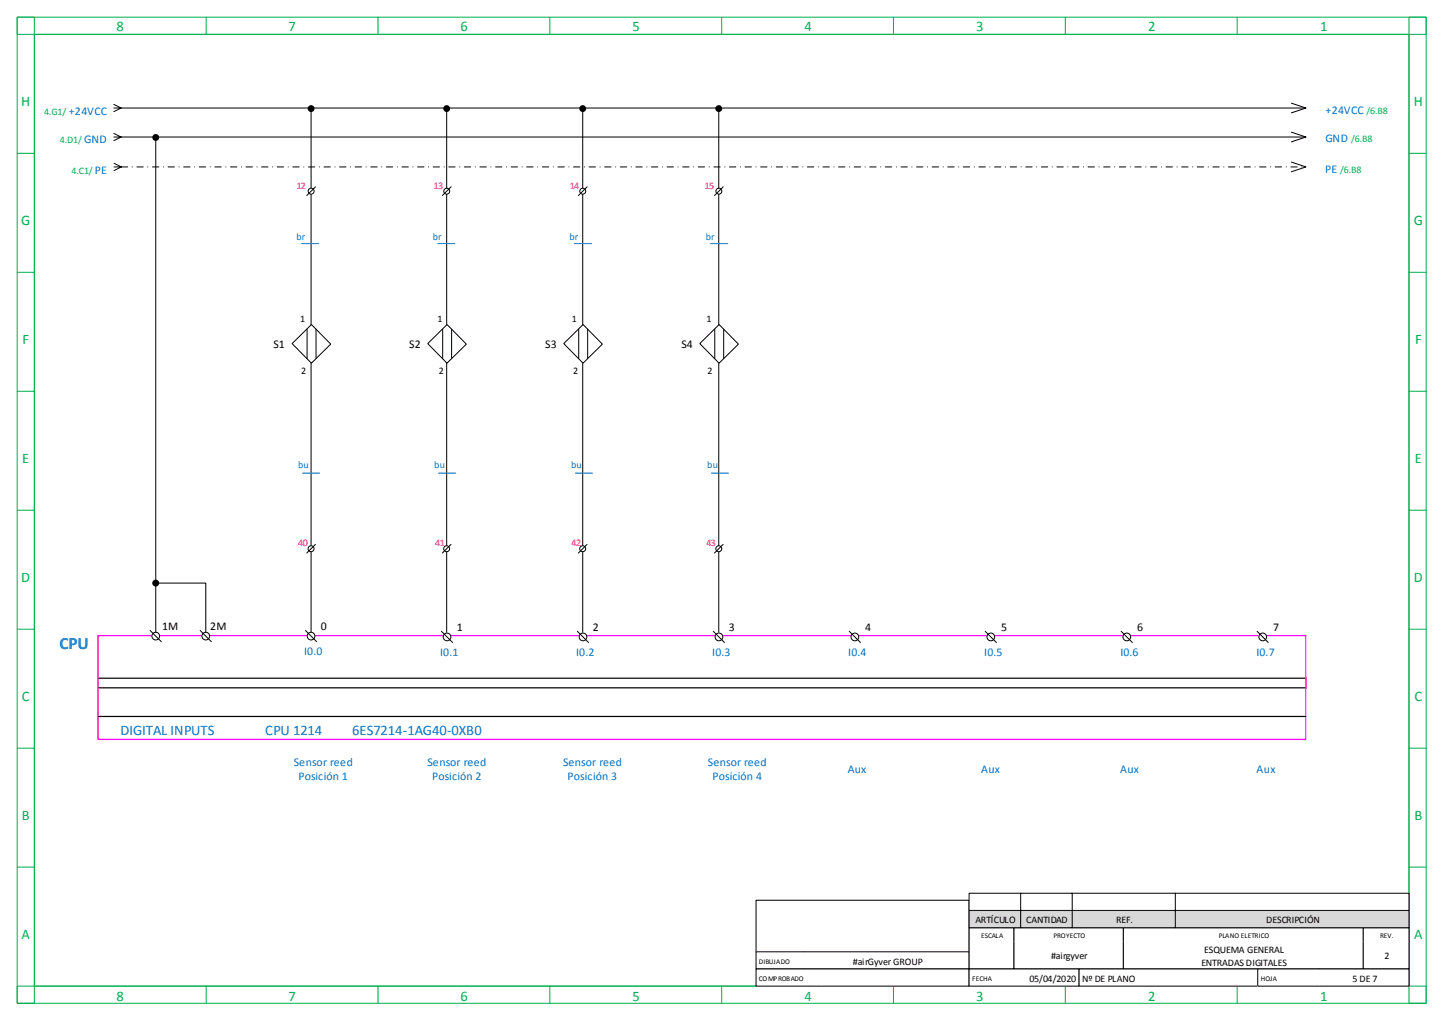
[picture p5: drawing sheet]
<svg xmlns="http://www.w3.org/2000/svg" width="420mm" height="297mm" viewBox="0 0 420 297" stroke-linecap="round" stroke-linejoin="round" font-family="sans-serif">
<path d="M90.5 31.3v152.7M130 31.3v152.7M169.6 31.3v152.7M209.1 31.3v152.7" fill="none" stroke="#000" stroke-width=".29"/>
<g fill="none" stroke="#00b050" stroke-width=".29">
<path d="M5 5h5v287h-5zM5 5h410v5h-410zM10 10h400v277h-400zM60 5v5M110 5v5M160 5v5M210 5v5M260 5v5M310 5v5M360 5v5M410 5h5v287h-5zM5 44.6h5"/>
<path d="M410 44.6h5M5 79.3h5M410 79.3h5M5 113.9h5M410 113.9h5M5 148.5h5M410 148.5h5M5 183.1h5M410 183.1h5M5 217.7h5M410 217.7h5M5 252.4h5"/>
<path d="M410 252.4h5M5 287h410v5h-410zM60 287v5M110 287v5M160 287v5M210 287v5M260 287v5M310 287v5M360 287v5"/>
</g>
<path d="M220 262h62v15h-62z" fill-rule="evenodd" fill="#fff"/>
<path d="M220 262h62v15h-62z" fill="none" stroke="#000" stroke-width=".29"/>
<path d="M220 277h14.2v5h-14.2z" fill-rule="evenodd" fill="#fff"/>
<path d="M234.2 277h-14.2v5h14.2" fill="none" stroke="#000" stroke-width=".29"/>
<path d="M234.2 277h47.8v5h-47.8z" fill-rule="evenodd" fill="#fff"/>
<path d="M234.2 277h47.8v5h-47.8" fill="none" stroke="#000" stroke-width=".29"/>
<path d="M220 282h19v5h-19z" fill-rule="evenodd" fill="#fff"/>
<path d="M239 282h-19v5h19" fill="none" stroke="#000" stroke-width=".29"/>
<path d="M282 270h13.1v4h-13.1z" fill-rule="evenodd" fill="#fff"/>
<path d="M282 274v-4h13.1v4" fill="none" stroke="#000" stroke-width=".29"/>
<path d="M295.1 270h31.8v4h-31.8z" fill-rule="evenodd" fill="#fff"/>
<path d="M295.1 274v-4h31.8v4" fill="none" stroke="#000" stroke-width=".29"/>
<path d="M326.9 270h69.8v4h-69.8z" fill-rule="evenodd" fill="#fff"/>
<path d="M326.9 274v-4h69.8v4" fill="none" stroke="#000" stroke-width=".29"/>
<path d="M396.7 270h13.3v4h-13.3z" fill-rule="evenodd" fill="#fff"/>
<path d="M396.7 274v-4h13.3v4" fill="none" stroke="#000" stroke-width=".29"/>
<path d="M282 274h13.1v8h-13.1z" fill-rule="evenodd" fill="#fff"/>
<path d="M282 274v8h13.1v-8" fill="none" stroke="#000" stroke-width=".29"/>
<path d="M295.1 274h31.8v8h-31.8z" fill-rule="evenodd" fill="#fff"/>
<path d="M295.1 274v8h31.8v-8" fill="none" stroke="#000" stroke-width=".29"/>
<path d="M326.9 274h69.8v8h-69.8z" fill-rule="evenodd" fill="#fff"/>
<path d="M326.9 274v8h69.8v-8" fill="none" stroke="#000" stroke-width=".29"/>
<path d="M396.7 274h13.3v8h-13.3z" fill-rule="evenodd" fill="#fff"/>
<path d="M396.7 274v8h13.3v-8" fill="none" stroke="#000" stroke-width=".29"/>
<path d="M239 282h43v5h-43z" fill-rule="evenodd" fill="#fff"/>
<path d="M239 282h43v5h-43" fill="none" stroke="#000" stroke-width=".29"/>
<path d="M282 282h16.4v5h-16.4z" fill-rule="evenodd" fill="#fff"/>
<path d="M298.4 282h-16.4v5h16.4" fill="none" stroke="#000" stroke-width=".29"/>
<path d="M298.4 282h15.6v5h-15.6z" fill-rule="evenodd" fill="#fff"/>
<path d="M298.4 282h15.6v5h-15.6" fill="none" stroke="#000" stroke-width=".29"/>
<path d="M314 282h52v5h-52z" fill-rule="evenodd" fill="#fff"/>
<path d="M314 282h52v5h-52z" fill="none" stroke="#000" stroke-width=".29"/>
<path d="M366 282h17.9v5h-17.9z" fill-rule="evenodd" fill="#fff"/>
<path d="M383.9 282h-17.9v5h17.9" fill="none" stroke="#000" stroke-width=".29"/>
<path d="M383.9 282h26.1v5h-26.1z" fill-rule="evenodd" fill="#fff"/>
<path d="M383.9 282h26.1v5h-26.1" fill="none" stroke="#000" stroke-width=".29"/>
<path d="M282 265h128v5h-128z" fill-rule="evenodd" fill="#d8d8d8"/>
<path d="M282 265h128v5h-128zM297 265v5M312 265v5M342 265v5" fill="none" stroke="#000" stroke-width=".29"/>
<path d="M282 260h128v5h-128z" fill-rule="evenodd" fill="#fff"/>
<path d="M282 260h128v5h-128zM297 260v5M312 260v5M342 260v5" fill="none" stroke="#000" stroke-width=".29"/>
<path d="M28.5 197.4h351.5v2.8h-351.5z" fill-rule="evenodd" fill="#fff"/>
<path d="M28.5 197.4h351.5v2.8h-351.5zM28.5 208.5h351.5" fill="none" stroke="#000" stroke-width=".35"/>
<path d="M28.5 185h351.5v30.2h-351.5z" fill="none" stroke="#f0f" stroke-width=".35"/>
<circle cx="90.5" cy="185.1" r="1.12" fill="#fff"/>
<g fill="none" stroke="#000" stroke-width=".29">
<path d="M88.9 183.5l3.2 3.3"/>
<circle cx="90.5" cy="185.1" r="1.12"/>
</g>
<circle cx="130.1" cy="185.4" r="1.12" fill="#fff"/>
<g fill="none" stroke="#000" stroke-width=".29">
<path d="M128.4 183.7l3.3 3.3"/>
<circle cx="130.1" cy="185.4" r="1.12"/>
</g>
<circle cx="169.6" cy="185.4" r="1.12" fill="#fff"/>
<g fill="none" stroke="#000" stroke-width=".29">
<path d="M168 183.7l3.3 3.3"/>
<circle cx="169.6" cy="185.4" r="1.12"/>
</g>
<circle cx="209.2" cy="185.4" r="1.12" fill="#fff"/>
<g fill="none" stroke="#000" stroke-width=".29">
<path d="M207.6 183.7l3.2 3.3"/>
<circle cx="209.2" cy="185.4" r="1.12"/>
</g>
<circle cx="248.8" cy="185.4" r="1.12" fill="#fff"/>
<g fill="none" stroke="#000" stroke-width=".29">
<path d="M247.1 183.7l3.3 3.3"/>
<circle cx="248.8" cy="185.4" r="1.12"/>
</g>
<circle cx="288.3" cy="185.4" r="1.12" fill="#fff"/>
<g fill="none" stroke="#000" stroke-width=".29">
<path d="M286.7 183.7l3.2 3.3"/>
<circle cx="288.3" cy="185.4" r="1.12"/>
</g>
<circle cx="327.9" cy="185.4" r="1.12" fill="#fff"/>
<g fill="none" stroke="#000" stroke-width=".29">
<path d="M326.2 183.7l3.3 3.3"/>
<circle cx="327.9" cy="185.4" r="1.12"/>
</g>
<circle cx="367.4" cy="185.4" r="1.12" fill="#fff"/>
<g fill="none" stroke="#000" stroke-width=".29">
<path d="M365.8 183.7l3.3 3.3"/>
<circle cx="367.4" cy="185.4" r="1.12"/>
</g>
<circle cx="45.3" cy="185.1" r="1.12" fill="#fff"/>
<g fill="none" stroke="#000" stroke-width=".29">
<path d="M43.7 183.5l3.2 3.3"/>
<circle cx="45.3" cy="185.1" r="1.12"/>
</g>
<circle cx="59.9" cy="185.1" r="1.12" fill="#fff"/>
<g fill="none" stroke="#000" stroke-width=".29">
<path d="M33.1 39.9h346.9M33.1 38.8l2.1 1.1-2.1 1M33.1 31.4h346.9M33.1 30.4l2.1 1-2.1 1.1M45.3 39.7v144.3M375.8 38.5l4.2 1.4-4.2 1.4M375.8 30l4.2 1.4-4.2 1.4M33.2 48.6h2.1M33.2 47.5l2.1 1.1M35.3 48.6l-2.1 1M375.8 47.2l4.2 1.4-4.2 1.4M45 169.7h14.9v14.3"/>
<path d="M58.2 183.5l3.3 3.3"/>
<circle cx="59.9" cy="185.1" r="1.12"/>
</g>
<path d="M35.3 48.6h344.7" fill="none" stroke="#000" stroke-width=".29" stroke-dasharray="1.9 1.3 0 1.3"/>
<g fill="#000">
<circle cx="45.3" cy="40" r="1"/>
<circle cx="45.3" cy="169.7" r="1"/>
</g>
<path d="M124.5 100l5.6-5.5 5.6 5.7-5.6 5.5z" fill-rule="evenodd" fill="#fff"/>
<path d="M128.8 95.8v8.6M131.4 95.8v8.5M124.5 100l5.6-5.5 5.6 5.7-5.6 5.5z" fill="none" stroke="#000" stroke-width=".29"/>
<circle cx="130" cy="31.6" r="1" fill="#000"/>
<path d="M85 100l5.6-5.5 5.6 5.7-5.6 5.5z" fill-rule="evenodd" fill="#fff"/>
<path d="M89.4 95.8v8.6M92 95.8v8.5M85 100l5.6-5.5 5.6 5.7-5.6 5.5z" fill="none" stroke="#000" stroke-width=".29"/>
<circle cx="90.5" cy="31.6" r="1" fill="#000"/>
<path d="M203.6 100l5.7-5.5 5.6 5.7-5.7 5.5z" fill-rule="evenodd" fill="#fff"/>
<path d="M208 95.8v8.6M210.6 95.8v8.5M203.6 100l5.7-5.5 5.6 5.7-5.7 5.5z" fill="none" stroke="#000" stroke-width=".29"/>
<circle cx="209.2" cy="31.6" r="1" fill="#000"/>
<path d="M164 100l5.7-5.5 5.6 5.7-5.6 5.5z" fill-rule="evenodd" fill="#fff"/>
<path d="M168.4 95.8v8.6M171 95.8v8.5M164 100l5.7-5.5 5.6 5.7-5.6 5.5z" fill="none" stroke="#000" stroke-width=".29"/>
<circle cx="169.6" cy="31.6" r="1" fill="#000"/>
<path d="M87.8 70.9h5M127.4 70.9h5M167.2 70.9h5M206.8 70.9h5M88 137.7h5M127.6 137.7h5M167.4 137.7h5M207 137.7h5" fill="none" stroke="#0070c0" stroke-width=".29"/>
<circle cx="90.5" cy="55.6" r=".87" fill="#fff"/>
<g fill="none" stroke="#000" stroke-width=".29">
<path d="M91.8 54.4l-2.5 2.5"/>
<circle cx="90.5" cy="55.6" r=".87"/>
</g>
<circle cx="130" cy="55.6" r=".87" fill="#fff"/>
<g fill="none" stroke="#000" stroke-width=".29">
<path d="M131.3 54.4l-2.6 2.5"/>
<circle cx="130" cy="55.6" r=".87"/>
</g>
<circle cx="169.6" cy="55.6" r=".87" fill="#fff"/>
<g fill="none" stroke="#000" stroke-width=".29">
<path d="M170.8 54.4l-2.5 2.5"/>
<circle cx="169.6" cy="55.6" r=".87"/>
</g>
<circle cx="209.2" cy="55.6" r=".87" fill="#fff"/>
<g fill="none" stroke="#000" stroke-width=".29">
<path d="M210.4 54.4l-2.5 2.5"/>
<circle cx="209.2" cy="55.6" r=".87"/>
</g>
<circle cx="90.5" cy="159.7" r=".87" fill="#fff"/>
<g fill="none" stroke="#000" stroke-width=".29">
<path d="M91.8 158.4l-2.5 2.6"/>
<circle cx="90.5" cy="159.7" r=".87"/>
</g>
<circle cx="130" cy="159.7" r=".87" fill="#fff"/>
<g fill="none" stroke="#000" stroke-width=".29">
<path d="M131.2 158.4l-2.5 2.6"/>
<circle cx="130" cy="159.7" r=".87"/>
</g>
<circle cx="169.6" cy="159.7" r=".87" fill="#fff"/>
<g fill="none" stroke="#000" stroke-width=".29">
<path d="M170.8 158.4l-2.5 2.6"/>
<circle cx="169.6" cy="159.7" r=".87"/>
</g>
<circle cx="209.2" cy="159.7" r=".87" fill="#fff"/>
<g fill="none" stroke="#000" stroke-width=".29">
<path d="M210.4 158.4l-2.5 2.6"/>
<circle cx="209.2" cy="159.7" r=".87"/>
</g>
<text font-size="5" fill="#0070c0" x="17.3" y="188.9">CPU</text>
<g font-size="4.2" fill="#00b050">
<text x="33.9" y="9">8</text>
<text x="84" y="9">7</text>
<text x="134" y="9">6</text>
<text x="184" y="9">5</text>
<text x="234.1" y="9">4</text>
<text x="284.1" y="9">3</text>
<text x="334.1" y="9">2</text>
<text x="384.2" y="9">1</text>
<text x="6.2" y="30.8">H</text>
<text x="411.4" y="30.8">H</text>
<text x="6.2" y="65.5">G</text>
<text x="411.4" y="65.5">G</text>
<text x="6.5" y="100.1">F</text>
<text x="411.8" y="100.1">F</text>
<text x="6.5" y="134.8">E</text>
<text x="411.7" y="134.8">E</text>
<text x="6.2" y="169.5">D</text>
<text x="411.5" y="169.5">D</text>
<text x="6.4" y="204.1">C</text>
<text x="411.6" y="204.1">C</text>
<text x="6.3" y="238.8">B</text>
<text x="411.6" y="238.8">B</text>
<text x="6.3" y="273.4">A</text>
<text x="411.5" y="273.4">A</text>
<text x="33.9" y="291.2">8</text>
<text x="84" y="291.2">7</text>
<text x="134" y="291.2">6</text>
<text x="184" y="291.2">5</text>
<text x="234.1" y="291.2">4</text>
<text x="284.1" y="291.2">3</text>
<text x="334.1" y="291.2">2</text>
<text x="384.2" y="291.2">1</text>
</g>
<g font-size="4.2" fill="#0070c0">
<text x="35" y="213.9">DIGITAL INPUTS</text>
<text x="77.2" y="213.9">CPU 1214</text>
<text x="102.4" y="213.9">6ES7214-1AG40-0XB0</text>
</g>
<g font-size="3.4" fill="#0070c0">
<text x="20.1" y="33.6">+24VCC</text>
<text x="385.7" y="33.3">+24VCC</text>
<text x="24.5" y="41.6">GND</text>
<text x="385.7" y="41.3">GND</text>
<text x="27.6" y="50.5">PE</text>
<text x="385.6" y="50.4">PE</text>
<text x="88.5" y="190.7">I0.0</text>
<text x="128.1" y="190.9">I0.1</text>
<text x="167.7" y="190.9">I0.2</text>
<text x="207.3" y="190.9">I0.3</text>
<text x="246.8" y="190.9">I0.4</text>
<text x="286.4" y="190.9">I0.5</text>
<text x="326" y="190.9">I0.6</text>
<text x="365.6" y="190.9">I0.7</text>
<text x="85.5" y="222.9">Sensor reed</text>
<text x="86.8" y="227.2">Posición 1</text>
<text x="124.4" y="222.9">Sensor reed</text>
<text x="125.7" y="227.2">Posición 2</text>
<text x="163.8" y="222.9">Sensor reed</text>
<text x="165.1" y="227.2">Posición 3</text>
<text x="206" y="222.9">Sensor reed</text>
<text x="207.3" y="227.2">Posición 4</text>
<text x="246.7" y="225">Aux</text>
<text x="285.5" y="225">Aux</text>
<text x="326" y="225">Aux</text>
<text x="365.7" y="225">Aux</text>
</g>
<g font-size="3.4">
<text x="79.6" y="101.3">S1</text>
<text x="119" y="101.3">S2</text>
<text x="158.7" y="101.3">S3</text>
<text x="198.3" y="101.3">S4</text>
<text x="47.2" y="183.4">1M</text>
<text x="61.2" y="183.4">2M</text>
<text x="93.4" y="183.4">0</text>
<text x="133" y="183.6">1</text>
<text x="172.5" y="183.6">2</text>
<text x="212.1" y="183.6">3</text>
<text x="251.7" y="183.6">4</text>
<text x="291.3" y="183.6">5</text>
<text x="330.9" y="183.6">6</text>
<text x="370.5" y="183.6">7</text>
</g>
<g font-size="2.9" fill="#00b050">
<text x="12.8" y="33.6">4.G1/</text>
<text x="397.6" y="33.3">/6.B8</text>
<text x="17.4" y="41.6">4.D1/</text>
<text x="393.1" y="41.3">/6.B8</text>
<text x="20.8" y="50.5">4.C1/</text>
<text x="389.9" y="50.4">/6.B8</text>
</g>
<g font-size="2.9" fill="#f00">
<text x="86.2" y="55.1">12</text>
<text x="126.1" y="55.1">13</text>
<text x="165.8" y="55.1">14</text>
<text x="205" y="55.1">15</text>
<text x="86.8" y="158.8">40</text>
<text x="126.7" y="158.8">41</text>
<text x="166.3" y="158.8">42</text>
<text x="205.6" y="158.8">43</text>
</g>
<g font-size="2.9" fill="#0070c0">
<text x="86.3" y="69.8">br</text>
<text x="125.9" y="69.8">br</text>
<text x="165.7" y="69.8">br</text>
<text x="205.4" y="69.8">br</text>
<text x="86.7" y="136.3">bu</text>
<text x="126.4" y="136.3">bu</text>
<text x="166.2" y="136.3">bu</text>
<text x="205.8" y="136.3">bu</text>
</g>
<g font-size="2.9">
<text x="87.3" y="93.8">1</text>
<text x="127.3" y="93.8">1</text>
<text x="166.4" y="93.8">1</text>
<text x="205.5" y="93.8">1</text>
<text x="87.6" y="108.8">2</text>
<text x="127.7" y="108.8">2</text>
<text x="166.7" y="108.8">2</text>
<text x="205.8" y="108.8">2</text>
<text x="283.9" y="268.7">ARTÍCULO</text>
<text x="298.6" y="268.7">CANTIDAD</text>
<text x="324.7" y="268.7">REF.</text>
<text x="368.5" y="268.7">DESCRIPCIÓN</text>
<text x="248.2" y="280.7">#airGyver GROUP</text>
<text x="305.8" y="279.3">#airgyver</text>
<text x="349.6" y="281.2">ENTRADAS DIGITALES</text>
<text x="350.4" y="277.3">ESQUEMA GENERAL</text>
<text x="402.9" y="279.3">2</text>
<text x="299.6" y="285.8">05/04/2020</text>
<text x="314.9" y="285.8">Nº DE PLANO</text>
<text x="393.5" y="285.8">5 DE7</text>
</g>
<g font-size="2.1">
<text x="285.5" y="273">ESCALA</text>
<text x="306.5" y="273">PROYECTO</text>
<text x="354.7" y="273">PLANO ELETRICO</text>
<text x="401.6" y="273">REV.</text>
<text x="220.8" y="280.5">DIBUJADO</text>
<text x="220.8" y="285.5">COMPROBADO</text>
<text x="282.9" y="285.5">FECHA</text>
<text x="366.9" y="285.5">HOJA</text>
</g>
</svg>
